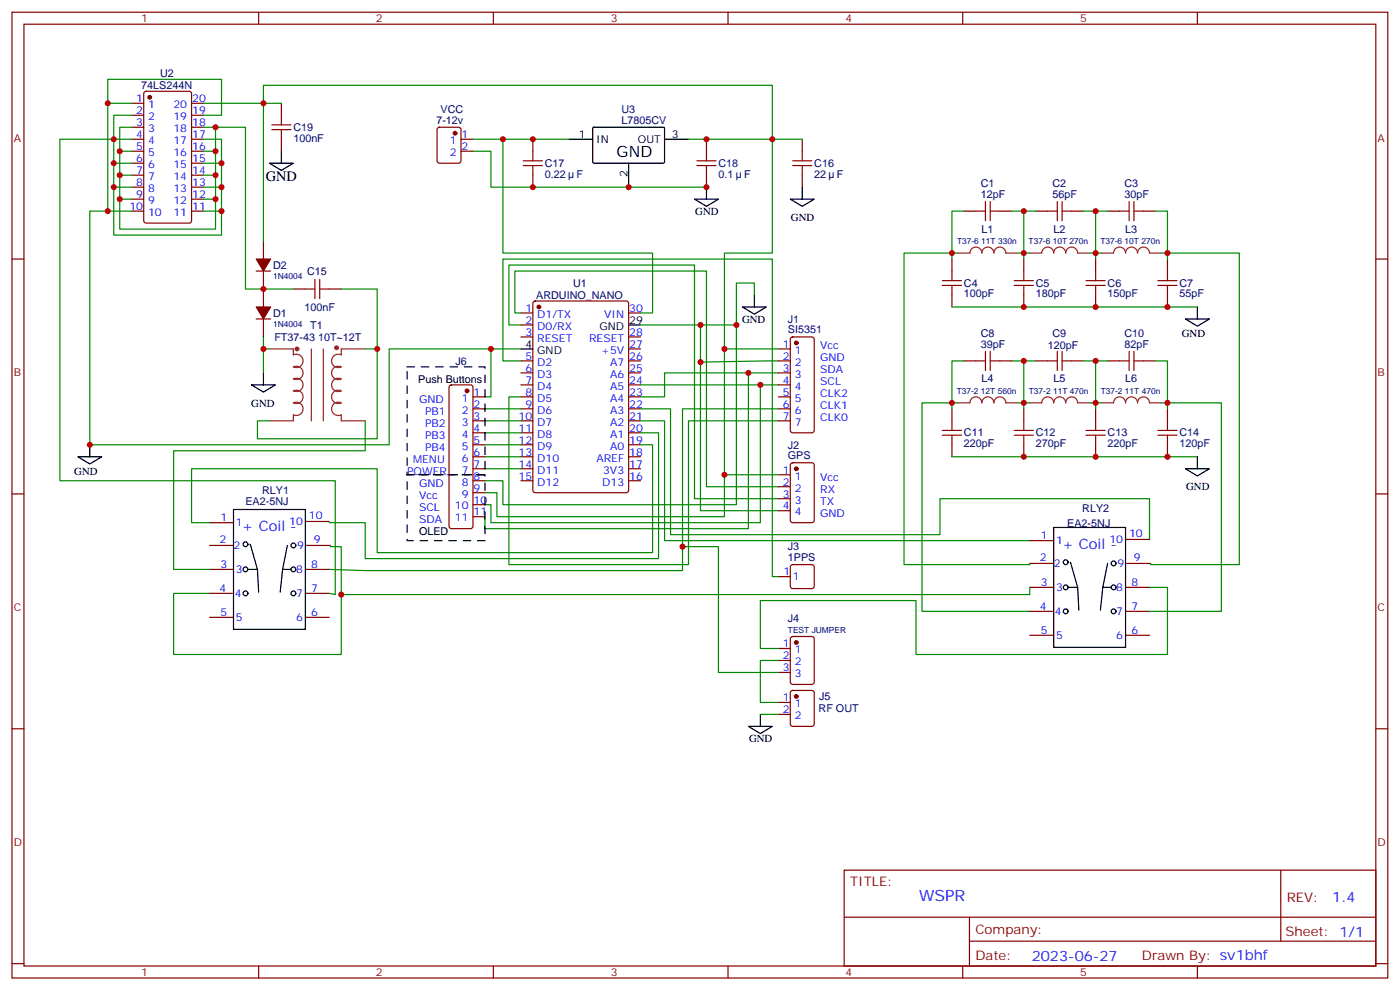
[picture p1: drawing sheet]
<svg xmlns="http://www.w3.org/2000/svg" width="412mm" height="291mm" viewBox="0 0 412 291" stroke-linecap="round" stroke-linejoin="round" font-family="sans-serif">
<g fill="none" stroke="#870000" stroke-width=".35">
<path d="M3.5 3.6h405.4v284.3h-405.4zM7.1 7.1h398.2v277.3h-398.2zM76.2 3.6v3.5M145.3 3.6v3.5M214.5 3.6v3.5M283.6 3.6v3.5M352.8 3.6v3.5M38.8 30.4h3.5M38.8 33.9h3.5M38.8 37.5h3.5M42.6 27.1l.4-.2h12.7l.7 .4v37.7l-.4 .6-13 .1-.6-.5-.1-37.6zM56.4 30.4h3.6"/>
<path d="M56.4 33.9h3.6M56.4 37.5h3.6M82.9 30.4v3.5M129 37.7l.5-.2h5.6l.7 .4v9.4l-.4 .7h-5.9l-.7-.4v-9.4zM38.8 41h3.5M38.8 44.5h3.5M38.8 48h3.5M38.8 51.6h3.5M38.8 55.1h3.5M38.8 58.6h3.5M56.4 41h3.6M56.4 44.5h3.6"/>
<path d="M56.4 48h3.6M56.4 51.6h3.6M56.4 55.1h3.6M56.4 58.6h3.6M82.9 41v3.5M135.8 41h3.5M135.8 44.5h3.5M157 41v3.5M157 51.6v3.5M208.1 41v3.5M208.1 51.6v3.5M236.4 41v3.5"/>
<path d="M236.4 51.6v3.5M3.5 76.3h3.6M38.8 62.2h3.5M56.4 62.2h3.6M75.5 79.8h4.2M77.6 71v5.3M77.6 79.8v10.6M280.5 76.3v3.5M284 62.2h3.5M294.6 62.2h3.5M301.6 76.3v3.5M305.2 62.2h3.5"/>
<path d="M315.7 62.2h3.6M322.8 76.3v3.5M326.3 62.2h3.5M336.9 62.2h3.5M344 76.3v3.5M405.3 76.3h3.6M75.5 93.9h4.2M77.6 93.9v5.3M86.4 85.1h3.6M97 85.1h3.5M153.5 92.1h3.5M153.5 95.7h3.5"/>
<path d="M153.5 99.2h3.5M157.2 88.8l.5-.2h26.8l.7 .4v55.4l-.5 .6-27 .1-.7-.5v-55.3zM185.2 92.1h3.5M185.2 99.2h3.5M233.1 99.4l.4-.2h5.7l.6 .4 .1 27.1-.2 .5-.5 .2h-5.7l-.5-.2-.2-.5v-26.8zM280.5 86.9v3.5M301.6 86.9v3.5M322.8 86.9v3.5M344 86.9v3.5M132.5 113.5l.5-.2h5.6l.5 .2 .2 .5v40.9l-.2 .5-.5 .2h-5.6l-.5-.2-.2-.5v-40.9zM139.3 116.8h3.6M153.5 106.3h3.5"/>
<path d="M153.5 109.8h3.5M153.5 113.3h3.5M153.5 116.8h3.5M185.2 106.3h3.5M185.2 109.8h3.5M185.2 113.3h3.5M185.2 116.8h3.5M185.2 102.7h3.5M229.3 106.3h3.5M229.3 109.8h3.5M229.3 113.3h3.5M229.3 116.8h3.5"/>
<path d="M229.3 102.7h3.5M284 106.3h3.5M294.6 106.3h3.5M305.2 106.3h3.5M315.7 106.3h3.6M326.3 106.3h3.5M336.9 106.3h3.5M139.3 120.4h3.6M139.3 123.9h3.6M139.3 127.4h3.6M139.3 131h3.6M139.3 134.5h3.6"/>
<path d="M139.3 138h3.6M153.5 120.4h3.5M153.5 123.9h3.5M153.5 127.4h3.5M153.5 131h3.5M153.5 134.5h3.5M153.5 138h3.5M185.2 120.4h3.5M185.2 123.9h3.5M185.2 127.4h3.5M185.2 131h3.5M185.2 134.5h3.5"/>
<path d="M185.2 138h3.5M229.3 120.4h3.5M229.3 123.9h3.5M229.3 139.8h3.5M233.1 136.4l.4-.2h5.7l.6 .5 .1 16.5-.5 .6-5.9 .1-.6-.5-.1-16.5zM280.5 120.4v3.5M280.5 131v3.5M301.6 120.4v3.5M301.6 131v3.5M322.8 120.4v3.5M322.8 131v3.5M344 120.4v3.5"/>
<path d="M344 131v3.5M3.5 145.4h3.6M61.7 153.9h7.1M90 153.5h7M139.3 141.5h3.6M139.3 145.1h3.6M139.3 148.6h3.6M139.3 152.1h3.6M153.5 141.5h3.5M185.2 141.5h3.5M229.3 143.3h3.5M229.3 146.8h3.5"/>
<path d="M229.3 150.4h3.5M303.4 159.2h7M331.6 158.8h7.1M405.3 145.4h3.6M61.4 174.7h7M61.7 160.6h7.1M61.7 167.6h7.1M90 167.6h7M90 174.7h7M90.3 160.6h7.1M229.3 169.8h3.5M233.1 166.4l.4-.2h5.7l.5 .2 .2 .5v5.7l-.2 .5-.5 .2h-5.7l-.5-.2-.2-.5v-5.7z"/>
<path d="M303 180h7.1M303.4 165.9h7M303.4 172.9h7M331.6 172.9h7.1M331.6 180h7.1M332 165.9h7M61.7 181.8h7.1M90 181.8h7M229.3 190.9h3.5M229.3 194.5h3.5M229.3 198h3.5M233.1 187.6l.4-.2h5.7l.6 .4 .1 13-.5 .7h-5.9l-.6-.5-.1-12.9z"/>
<path d="M303.4 187h7M331.6 187h7.1M3.5 214.6h3.6M229.3 206.8h3.5M229.3 210.3h3.5M233.1 203.5l.4-.2h5.7l.6 .4 .1 9.4-.5 .7-5.9 .1-.6-.5-.1-9.4zM405.3 214.6h3.6M248.7 256.2h156.6v28.2h-156.6zM377.3 256.2v20.9M248.7 270h156.5M285.6 277.1h119.6M285.6 270v14.1"/>
<path d="M3.5 283.7h3.6M76.2 284.4v3.5M145.3 284.4v3.5M214.5 284.4v3.5M283.6 284.4v3.5M352.8 284.4v3.5M405.3 283.7h3.6"/>
</g>
<g fill="#870000" stroke="#870000" stroke-width=".35">
<path d="M75.5 90.4h4.2l-2.1 3.5z"/>
<path d="M75.5 76.3h4.2l-2.1 3.5z"/>
<circle cx="158.7" cy="90.4" r=".53"/>
<circle cx="234.6" cy="138" r=".53"/>
<circle cx="234.6" cy="101" r=".53"/>
<circle cx="234.6" cy="189.2" r=".53"/>
<circle cx="134.1" cy="39.2" r=".53"/>
<circle cx="234.6" cy="205" r=".53"/>
<circle cx="44.1" cy="28.6" r=".53"/>
<circle cx="137.6" cy="115.1" r=".53"/>
</g>
<g fill="none" stroke="#000" stroke-width=".35">
<path d="M174.7 37.6l.3-.1h20.6l.2 .3-.1 10.1-.3 .1h-20.6l-.2-.3zM79.4 48h7l-3.5 2.2zM82.9 44.5v3.5M167.6 41h7M185.2 48v7.1M195.8 41h7M204.6 58.6h7.1l-3.6 2.1zM208.1 55.1v3.5M232.8 58.6h7.1l-3.5 2.1zM236.4 55.1v3.5M185.2 95.7h3.5M218.7 90.4h7.1l-3.6 2.1z"/>
<path d="M222.2 86.9v3.5M349.2 93.9h7.1l-3.5 2.1zM352.8 90.4v3.5M74.1 113.3h7l-3.5 2.1zM77.6 109.8v3.5M153.5 102.7h3.5M22.9 134.5h7.1l-3.5 2.1zM26.5 131v3.5M349.2 138h7.1l-3.5 2.1zM352.8 134.5v3.5M68.8 150h21.2v35.3h-21.2zM310.4 155.3h21.2v35.3h-21.2z"/>
<path d="M73.7 160.6v-.4l2.1 7.4h-2.8M75.8 167.6l.4 6.7M83.3 167.6l-.8 6.7M84.7 160.6l-1.4 7h2.4M315.4 165.9v-.4l2.1 7.4h-2.8M317.5 172.9l.4 6.7M324.9 172.9l-.7 6.7M326.3 165.9l-1.4 7h2.5M220.5 213.9h7l-3.5 2.1zM224 210.3v3.6"/>
<circle cx="72.3" cy="167.6" r=".71"/>
<circle cx="72.3" cy="160.2" r=".71"/>
<circle cx="72.3" cy="174.7" r=".71"/>
<circle cx="86.4" cy="174.7" r=".71"/>
<circle cx="86.4" cy="160.6" r=".71"/>
<circle cx="86.4" cy="167.6" r=".71"/>
<circle cx="314" cy="172.9" r=".71"/>
<circle cx="314" cy="180" r=".71"/>
<circle cx="314" cy="165.5" r=".71"/>
<circle cx="328.1" cy="165.9" r=".71"/>
<circle cx="328.1" cy="172.9" r=".71"/>
<circle cx="328.1" cy="180" r=".71"/>
</g>
<g fill="none" stroke="#008700" stroke-width=".35">
<path d="M31.7 30.4v-7h33.6v10.5h-5.3M38.8 37.5h-3.5v30h28.2v-8.9M38.8 33.9h-5.3v21.2h5.3M38.8 30.4h-7.1v31.8h7.1M60 37.5h3.5v21.1h-3.5M60 30.4h22.9M63.5 37.5h8.8v47.6h14.1M33.5 48h5.3M35.3 44.5h3.5M35.3 51.6h3.5M35.3 58.6h3.5M38.8 41h-21.2v100.5h81.2v33.5l-1.8-.3"/>
<path d="M60 41h5.3v28.2h-31.8v-14.1M60 44.5h3.5M60 51.6h3.5M60 48h5.3M60 55.1h5.3M139.3 44.5h5.3v10.6h63.5M139.3 41h28.3M148.2 41v33.5h44.1v17.6h-3.6M202.8 41h24.7v33.5h-14.1v28.2M236.4 41h-8.9v-15.9h-149.9v45.9M31.7 62.2h-5.2v68.8h88.2v-28.3h29.9M60 62.2h5.3"/>
<path d="M282.2 74.5h-15.9v91.7h37.1v-.3M284 62.2h-3.5v14.1M298.1 62.2h7.1M299.9 74.5h3.5M301.6 62.2v14.1M319.3 62.2h7M321 74.5h3.6M322.8 62.2v14.1M340.4 62.2h3.6v14.1M342.2 74.5h22.9v91.7h-26.1v-.3M77.6 99.2v10.6M100.5 85.1h10.6v17.6h-3.5"/>
<path d="M153.5 92.1h-1.8v-12.3h56.4v63.5h21.2M153.5 95.7h-3.6v-17.7h54.7v68.8h24.7M188.7 95.7h17.7v54.7h22.9M206.4 95.7h10.6v52.9h-68.8v-7.1h-5.3M222.2 86.9v-3.6h-5.2v12.4M280.5 90.4h72.3M77.6 102.7h1.8M111.1 102.7v26.5h-35.3v-5.3h3.6M153.5 116.8h-3.6v49.4h52.9v-42.3h26.5M153.5 102.7h-8.9v14.1h-1.7M153.5 106.3h-5.3v-30h79.3v93.5h1.8M188.7 113.3h40.6"/>
<path d="M220.5 109.8v45.8h-77.6v-3.5M224 113.3v40.6h-79.4v-5.3h-1.7M229.3 106.3l-22.9 .3M229.3 109.8h-33.5v7h-7.1M229.3 102.7h-15.9v37.1h15.9M282.2 118.6h-10.6v61.4h31.4M284 106.3h-3.5v14.1M298.1 106.3h7.1M299.9 118.6h3.5M301.6 106.3v14.1M319.3 106.3h7M321 118.6h3.6"/>
<path d="M322.8 106.3v14.1M340.4 106.3h3.6v14.1M342.2 118.6h17.6v61.4h-21.1M107.6 123.9v8.8h-56.4v34.9h10.5M142.9 120.4h10.6M142.9 123.9h10.6M142.9 127.4h10.6M142.9 131h10.6M142.9 134.5h10.6M142.9 138h10.6M188.7 120.4h8.9v37h79.3v-10.6h61.8v12M188.7 123.9h7.1v35.3h107.6"/>
<path d="M188.7 127.4h5.3v37.1h-86.4v-10.6h-10.6M188.7 131h3.6v31.7h-81.2v-24.7h-54.7v15.9h5.3M213.4 139.8v12.3h-67v-7h-3.5M229.3 120.4h-28.2v47.6h-93.5l-10.6-.4M280.5 134.5h72.3M97.4 160.6v.3h3.1v31.8h-49.3v-18h10.2M201.1 160.9h10.6v37.1h17.6M303.4 172.9v2.1h-202.9M338.7 172.9h5.3v19.8h-74.1v-15.9h-45.9v14.1h5.3M229.3 194.5h-5.3v12.3h5.3M224 210.3h5.3"/>
</g>
<path d="M282.2 74.5h3.6a1.76 1.76 0 0 1 1.7-1.8 1.76 1.76 0 0 1 1.8 1.8 1.76 1.76 0 0 1 1.7-1.8 1.76 1.76 0 0 1 1.8 1.8 1.76 1.76 0 0 1 1.8-1.8 1.76 1.76 0 0 1 1.7 1.8h3.6M303.4 74.5h3.5a1.76 1.76 0 0 1 1.8-1.8 1.76 1.76 0 0 1 1.7 1.8 1.76 1.76 0 0 1 1.8-1.8 1.76 1.76 0 0 1 1.8 1.8 1.76 1.76 0 0 1 1.7-1.8 1.76 1.76 0 0 1 1.8 1.8h3.5M324.6 74.5h3.5a1.76 1.76 0 0 1 1.7-1.8 1.76 1.76 0 0 1 1.8 1.8 1.76 1.76 0 0 1 1.8-1.8 1.76 1.76 0 0 1 1.7 1.8 1.76 1.76 0 0 1 1.8-1.8 1.76 1.76 0 0 1 1.8 1.8h3.5M79.4 102.7h7v1.8a1.97 1.97 0 0 1 2.9 1.8 1.97 1.97 0 0 1-2.9 1.7 1.97 1.97 0 0 1 2.9 1.8 1.97 1.97 0 0 1-2.9 1.7 1.97 1.97 0 0 1 2.9 1.8 1.97 1.97 0 0 1-2.9 1.8 1.97 1.97 0 0 1 2.9 1.7 1.97 1.97 0 0 1-2.9 1.8 1.97 1.97 0 0 1 2.9 1.8 1.97 1.97 0 0 1-2.9 1.7v1.8h-7M91.7 102.7v21.2M95.2 102.7v21.2M107.6 102.7h-7.1v1.8a1.97 1.97 0 0 0-2.8 1.8 1.97 1.97 0 0 0 2.8 1.7 1.97 1.97 0 0 0-2.8 1.8 1.97 1.97 0 0 0 2.8 1.7 1.97 1.97 0 0 0-2.8 1.8 1.97 1.97 0 0 0 2.8 1.8 1.97 1.97 0 0 0-2.8 1.7 1.97 1.97 0 0 0 2.8 1.8 1.97 1.97 0 0 0-2.8 1.8 1.97 1.97 0 0 0 2.8 1.7v1.8h7.1M282.2 118.6h3.6a1.76 1.76 0 0 1 1.7-1.8 1.76 1.76 0 0 1 1.8 1.8 1.76 1.76 0 0 1 1.7-1.8 1.76 1.76 0 0 1 1.8 1.8 1.76 1.76 0 0 1 1.8-1.8 1.76 1.76 0 0 1 1.7 1.8h3.6M303.4 118.6h3.5a1.76 1.76 0 0 1 1.8-1.8 1.76 1.76 0 0 1 1.7 1.8 1.76 1.76 0 0 1 1.8-1.8 1.76 1.76 0 0 1 1.8 1.8 1.76 1.76 0 0 1 1.7-1.8 1.76 1.76 0 0 1 1.8 1.8h3.5M324.6 118.6h3.5a1.76 1.76 0 0 1 1.7-1.8 1.76 1.76 0 0 1 1.8 1.8 1.76 1.76 0 0 1 1.8-1.8 1.76 1.76 0 0 1 1.7 1.8 1.76 1.76 0 0 1 1.8-1.8 1.76 1.76 0 0 1 1.8 1.8h3.5" fill="none" stroke="#8c2424" stroke-width=".35"/>
<g fill="none" stroke="#8c2424" stroke-width=".71">
<circle cx="87.5" cy="102.7" r=".35"/>
<circle cx="99.1" cy="102.4" r=".35"/>
</g>
<g fill="none" stroke="#a10000" stroke-width=".35">
<path d="M80.1 38.2h5.6M80.1 36.8h5.6M82.9 33.9v2.9M82.9 38.2v2.8M154.2 48.8h5.6M154.2 47.3h5.6M157 44.5v2.8M157 48.8v2.8M205.3 48.8h5.7M205.3 47.3h5.7M208.1 44.5v2.8M208.1 48.8v2.8"/>
<path d="M233.5 48.8h5.7M233.5 47.3h5.7M236.4 44.5v2.8M236.4 48.8v2.8M290.3 59.3v5.7M291.7 59.3v5.7M311.5 59.3v5.7M312.9 59.3v5.7M332.7 59.3v5.7M334.1 59.3v5.7M280.5 79.8v2.8M287.5 62.2h2.8"/>
<path d="M291.7 62.2h2.9M301.6 79.8v2.8M308.7 62.2h2.8M312.9 62.2h2.8M322.8 79.8v2.8M329.8 62.2h2.9M334.1 62.2h2.8M344 79.8v2.8M90 85.1h2.8M92.8 82.3v5.6M94.2 82.3v5.6M94.2 85.1h2.8"/>
<path d="M277.6 84h5.7M277.6 82.6h5.7M280.5 84v2.9M298.8 84h5.6M298.8 82.6h5.6M301.6 84v2.9M320 84h5.6M320 82.6h5.6M322.8 84v2.9M341.1 84h5.7M341.1 82.6h5.7M344 84v2.9"/>
<path d="M287.5 106.3h2.8M290.3 103.4v5.7M291.7 103.4v5.7M291.7 106.3h2.9M308.7 106.3h2.8M311.5 103.4v5.7M312.9 103.4v5.7M312.9 106.3h2.8M329.8 106.3h2.9M332.7 103.4v5.7M334.1 103.4v5.7M334.1 106.3h2.8"/>
<path d="M277.6 128.1h5.7M277.6 126.7h5.7M280.5 123.9v2.8M280.5 128.1v2.9M298.8 128.1h5.6M298.8 126.7h5.6M301.6 123.9v2.8M301.6 128.1v2.9M320 128.1h5.6M320 126.7h5.6M322.8 123.9v2.8M322.8 128.1v2.9"/>
<path d="M341.1 128.1h5.7M341.1 126.7h5.7M344 123.9v2.8M344 128.1v2.9"/>
</g>
<path d="M119.9 108h23v31.8h-23zM119.9 139.8h23v19.4h-23z" fill="none" stroke="#000" stroke-width=".35" stroke-dasharray="2.1 2.1"/>
<g fill="#c00">
<circle cx="206.4" cy="95.7" r=".88"/>
<circle cx="220.5" cy="109.8" r=".88"/>
<circle cx="224" cy="113.3" r=".88"/>
<circle cx="144.6" cy="102.7" r=".88"/>
<circle cx="280.5" cy="74.5" r=".88"/>
<circle cx="301.6" cy="74.5" r=".88"/>
<circle cx="301.6" cy="62.2" r=".88"/>
<circle cx="322.8" cy="74.5" r=".88"/>
<circle cx="322.8" cy="62.2" r=".88"/>
<circle cx="344" cy="74.5" r=".88"/>
<circle cx="301.6" cy="90.4" r=".88"/>
<circle cx="322.8" cy="90.4" r=".88"/>
<circle cx="280.5" cy="118.6" r=".88"/>
<circle cx="344" cy="118.6" r=".88"/>
<circle cx="301.6" cy="118.6" r=".88"/>
<circle cx="322.8" cy="118.6" r=".88"/>
<circle cx="301.6" cy="106.3" r=".88"/>
<circle cx="322.8" cy="106.3" r=".88"/>
<circle cx="301.6" cy="134.5" r=".88"/>
<circle cx="322.8" cy="134.5" r=".88"/>
<circle cx="111.1" cy="102.7" r=".88"/>
<circle cx="77.6" cy="85.1" r=".88"/>
<circle cx="77.6" cy="102.7" r=".88"/>
<circle cx="344" cy="90.4" r=".88"/>
<circle cx="344" cy="134.5" r=".88"/>
<circle cx="157" cy="41" r=".88"/>
<circle cx="63.5" cy="44.5" r=".88"/>
<circle cx="63.5" cy="51.6" r=".88"/>
<circle cx="63.5" cy="58.6" r=".88"/>
<circle cx="35.3" cy="44.5" r=".88"/>
<circle cx="35.3" cy="51.6" r=".88"/>
<circle cx="35.3" cy="58.6" r=".88"/>
<circle cx="33.5" cy="41" r=".88"/>
<circle cx="33.5" cy="48" r=".88"/>
<circle cx="33.5" cy="55.1" r=".88"/>
<circle cx="65.3" cy="48" r=".88"/>
<circle cx="65.3" cy="55.1" r=".88"/>
<circle cx="65.3" cy="62.2" r=".88"/>
<circle cx="31.8" cy="30.4" r=".88"/>
<circle cx="63.5" cy="37.5" r=".88"/>
<circle cx="31.8" cy="62.2" r=".88"/>
<circle cx="206.4" cy="106.6" r=".88"/>
<circle cx="201.1" cy="160.9" r=".88"/>
<circle cx="26.5" cy="131" r=".88"/>
<circle cx="100.5" cy="175" r=".88"/>
<circle cx="208.1" cy="55.1" r=".88"/>
<circle cx="157" cy="55.1" r=".88"/>
<circle cx="217" cy="95.7" r=".88"/>
<circle cx="213.4" cy="102.7" r=".88"/>
<circle cx="208.1" cy="41" r=".88"/>
<circle cx="213.4" cy="139.8" r=".88"/>
<circle cx="227.5" cy="41" r=".88"/>
<circle cx="148.2" cy="41" r=".88"/>
<circle cx="185.2" cy="55.1" r=".88"/>
<circle cx="77.6" cy="30.4" r=".88"/>
</g>
<text font-size="4.6" x="181.7" y="46.3">GND</text>
<text font-size="4.6" fill="#00f" x="270.8" y="265.2">WSPR</text>
<text font-size="4.2" x="78.3" y="53.3">GND</text>
<g font-size="4.2" fill="#00f">
<text x="71.3" y="156.4">+ Coil -</text>
<text x="312.9" y="161.6">+ Coil -</text>
<text x="392.5" y="265.4">1.4</text>
<text x="304" y="282.8">2023-06-27</text>
</g>
<g font-size="3.9" fill="#800">
<text x="250.5" y="260.8">TITLE:</text>
<text x="379.1" y="265.4">REV:</text>
<text x="287.4" y="275">Company:</text>
<text x="378.7" y="275.6">Sheet: 1/1</text>
<text x="287.4" y="282.6">Date:</text>
<text x="336.4" y="282.7">Drawn By: sv1bhf</text>
</g>
<g font-size="3.2" fill="#800">
<text x="41.6" y="6.6">1</text>
<text x="110.8" y="6.6">2</text>
<text x="179.9" y="6.6">3</text>
<text x="249.1" y="6.6">4</text>
<text x="318.2" y="6.6">5</text>
<text x="4.1" y="41.7">A</text>
<text x="405.9" y="41.7">A</text>
<text x="4.1" y="110.8">B</text>
<text x="405.9" y="110.8">B</text>
<text x="4.1" y="180">C</text>
<text x="405.9" y="180">C</text>
<text x="4.1" y="249.1">D</text>
<text x="405.9" y="249.1">D</text>
<text x="41.6" y="287.4">1</text>
<text x="110.8" y="287.4">2</text>
<text x="179.9" y="287.4">3</text>
<text x="249.1" y="287.4">4</text>
<text x="318.2" y="287.4">5</text>
</g>
<g font-size="3.2" fill="#000080">
<text x="47.2" y="22.7">U2</text>
<text x="41.6" y="26.3">74LS244N</text>
<text x="129.8" y="33.2">VCC</text>
<text x="183.1" y="33.2">U3</text>
<text x="86.4" y="41.7">100nF</text>
<text x="86.4" y="38.5">C19</text>
<text x="128.6" y="36.4">7-12v</text>
<text x="183.1" y="36.4">L7805CV</text>
<text x="160.5" y="52.3">0.22</text>
<text x="160.5" y="49.1">C17</text>
<text x="169.9" y="52.3">F</text>
<text x="211.7" y="52.3">0.1</text>
<text x="211.7" y="49.1">C18</text>
<text x="219.3" y="52.3">F</text>
<text x="239.9" y="52.3">22</text>
<text x="239.9" y="49.1">C16</text>
<text x="246.6" y="52.3">F</text>
<text x="288.9" y="58.3">12pF</text>
<text x="288.9" y="55.1">C1</text>
<text x="310.1" y="58.3">56pF</text>
<text x="310.1" y="55.1">C2</text>
<text x="331.3" y="58.3">30pF</text>
<text x="331.3" y="55.1">C3</text>
<text x="289.2" y="68.5">L1</text>
<text x="310.4" y="68.5">L2</text>
<text x="331.5" y="68.5">L3</text>
<text x="80.4" y="79.1">D2</text>
<text x="90.5" y="81">C15</text>
<text x="158" y="88">ARDUINO_NANO</text>
<text x="168.9" y="84.5">U1</text>
<text x="284" y="87.6">100pF</text>
<text x="284" y="84.4">C4</text>
<text x="305.2" y="87.6">180pF</text>
<text x="305.2" y="84.4">C5</text>
<text x="326.3" y="87.6">150pF</text>
<text x="326.3" y="84.4">C6</text>
<text x="347.5" y="87.6">55pF</text>
<text x="347.5" y="84.4">C7</text>
<text x="80.4" y="93.2">D1</text>
<text x="89.7" y="91.6">100nF</text>
<text x="232.1" y="95.1">J1</text>
<text x="80.8" y="100.4">FT37-43 10T~12T</text>
<text x="91.4" y="96.8">T1</text>
<text x="232.1" y="98">SI5351</text>
<text x="288.9" y="99.2">C8</text>
<text x="310.1" y="99.2">C9</text>
<text x="331.3" y="99.2">C10</text>
<text x="134.2" y="107.4">J6</text>
<text x="288.9" y="102.4">39pF</text>
<text x="308.7" y="102.7">120pF</text>
<text x="331.3" y="102.4">82pF</text>
<text x="289.2" y="112.6">L4</text>
<text x="310.4" y="112.6">L5</text>
<text x="331.5" y="112.6">L6</text>
<text x="284" y="131.7">220pF</text>
<text x="284" y="128.5">C11</text>
<text x="305.2" y="131.7">270pF</text>
<text x="305.2" y="128.5">C12</text>
<text x="326.3" y="131.7">220pF</text>
<text x="326.3" y="128.5">C13</text>
<text x="347.5" y="131.7">120pF</text>
<text x="347.5" y="128.5">C14</text>
<text x="232.1" y="135.1">GPS</text>
<text x="232.1" y="132.1">J2</text>
<text x="72.3" y="148.6">EA2-5NJ</text>
<text x="77.2" y="145.4">RLY1</text>
<text x="314.4" y="155">EA2-5NJ</text>
<text x="318.9" y="150.7">RLY2</text>
<text x="232.1" y="162">J3</text>
<text x="232.1" y="165.2">1PPS</text>
<text x="232.1" y="183.2">J4</text>
<text x="241.2" y="209.6">RF OUT</text>
<text x="241.3" y="206.2">J5</text>
</g>
<g font-size="3.2" fill="#00f">
<text x="40.1" y="30.1">1</text>
<text x="40.1" y="33.6">2</text>
<text x="43.6" y="31.8">1</text>
<text x="43.6" y="35.3">2</text>
<text x="51.1" y="35.3">19</text>
<text x="51.1" y="31.8">20</text>
<text x="56.6" y="33.6">19</text>
<text x="56.6" y="30.1">20</text>
<text x="40.1" y="37.1">3</text>
<text x="40.1" y="40.6">4</text>
<text x="43.6" y="38.9">3</text>
<text x="51.1" y="38.9">18</text>
<text x="56.6" y="40.6">17</text>
<text x="56.6" y="37.1">18</text>
<text x="136" y="40.6">1</text>
<text x="40.1" y="44.2">5</text>
<text x="40.1" y="47.7">6</text>
<text x="43.6" y="42.4">4</text>
<text x="43.6" y="45.9">5</text>
<text x="51.1" y="45.9">16</text>
<text x="51.1" y="42.4">17</text>
<text x="56.6" y="47.7">15</text>
<text x="56.6" y="44.2">16</text>
<text x="132.5" y="42.4">1</text>
<text x="132.5" y="45.9">2</text>
<text x="136" y="44.2">2</text>
<text x="40.1" y="51.2">7</text>
<text x="43.6" y="49.5">6</text>
<text x="43.6" y="53">7</text>
<text x="51.1" y="53">14</text>
<text x="51.1" y="49.5">15</text>
<text x="56.6" y="51.2">14</text>
<text x="40.1" y="54.8">8</text>
<text x="40.1" y="58.3">9</text>
<text x="43.6" y="56.5">8</text>
<text x="51.1" y="56.5">13</text>
<text x="56.6" y="58.3">12</text>
<text x="56.6" y="54.8">13</text>
<text x="38.1" y="61.8">10</text>
<text x="43.6" y="60">9</text>
<text x="43.6" y="63.6">10</text>
<text x="51.1" y="63.6">11</text>
<text x="51.1" y="60">12</text>
<text x="56.6" y="61.8">11</text>
<text x="154.8" y="91.8">1</text>
<text x="154.8" y="95.3">2</text>
<text x="158.3" y="93.6">D1/TX</text>
<text x="178" y="93.6">VIN</text>
<text x="185.4" y="91.8">30</text>
<text x="154.8" y="98.8">3</text>
<text x="158.3" y="97.1">D0/RX</text>
<text x="158.3" y="100.6">RESET</text>
<text x="173.6" y="100.6">RESET</text>
<text x="185.4" y="98.8">28</text>
<text x="154.8" y="105.9">5</text>
<text x="158.3" y="107.7">D2</text>
<text x="177.1" y="104.1">+5V</text>
<text x="179.7" y="107.7">A7</text>
<text x="185.4" y="105.9">26</text>
<text x="185.4" y="102.4">27</text>
<text x="230.6" y="102.4">1</text>
<text x="230.6" y="105.9">2</text>
<text x="234.1" y="104.1">1</text>
<text x="234.1" y="107.7">2</text>
<text x="241.7" y="102.7">Vcc</text>
<text x="241.7" y="106.3">GND</text>
<text x="154.8" y="109.4">6</text>
<text x="154.8" y="113">7</text>
<text x="158.3" y="111.2">D3</text>
<text x="179.7" y="111.2">A6</text>
<text x="185.4" y="113">24</text>
<text x="185.4" y="109.4">25</text>
<text x="230.6" y="109.4">3</text>
<text x="230.6" y="113">4</text>
<text x="234.1" y="111.2">3</text>
<text x="241.7" y="109.8">SDA</text>
<text x="241.7" y="113.3">SCL</text>
<text x="123.5" y="118.6">GND</text>
<text x="136" y="118.3">1</text>
<text x="139.5" y="116.5">1</text>
<text x="154.8" y="116.5">8</text>
<text x="158.3" y="114.7">D4</text>
<text x="158.3" y="118.3">D5</text>
<text x="179.7" y="118.3">A4</text>
<text x="179.7" y="114.7">A5</text>
<text x="185.4" y="116.5">23</text>
<text x="230.6" y="116.5">5</text>
<text x="234.1" y="114.7">4</text>
<text x="234.1" y="118.3">5</text>
<text x="241.7" y="116.8">CLK2</text>
<text x="125.2" y="125.7">PB2</text>
<text x="125.2" y="122.1">PB1</text>
<text x="136" y="121.8">2</text>
<text x="136" y="125.3">3</text>
<text x="139.5" y="120">2</text>
<text x="139.5" y="123.5">3</text>
<text x="152.8" y="123.5">10</text>
<text x="154.8" y="120">9</text>
<text x="158.3" y="121.8">D6</text>
<text x="158.3" y="125.3">D7</text>
<text x="179.7" y="125.3">A2</text>
<text x="179.7" y="121.8">A3</text>
<text x="185.4" y="123.5">21</text>
<text x="185.4" y="120">22</text>
<text x="230.6" y="120">6</text>
<text x="230.6" y="123.5">7</text>
<text x="234.1" y="121.8">6</text>
<text x="234.1" y="125.3">7</text>
<text x="241.7" y="120.4">CLK1</text>
<text x="241.7" y="123.9">CLK0</text>
<text x="125.2" y="129.2">PB3</text>
<text x="136" y="128.8">4</text>
<text x="139.5" y="127.1">4</text>
<text x="139.5" y="130.6">5</text>
<text x="152.8" y="127.1">11</text>
<text x="152.8" y="130.6">12</text>
<text x="158.3" y="128.8">D8</text>
<text x="179.7" y="128.8">A1</text>
<text x="185.4" y="130.6">19</text>
<text x="185.4" y="127.1">20</text>
<text x="121.7" y="136.2">MENU</text>
<text x="125.2" y="132.7">PB4</text>
<text x="136" y="132.4">5</text>
<text x="136" y="135.9">6</text>
<text x="139.5" y="134.1">6</text>
<text x="139.5" y="137.7">7</text>
<text x="152.8" y="134.1">13</text>
<text x="152.8" y="137.7">14</text>
<text x="158.3" y="132.4">D9</text>
<text x="158.3" y="135.9">D10</text>
<text x="175.7" y="135.9">AREF</text>
<text x="179.7" y="132.4">A0</text>
<text x="185.4" y="137.7">17</text>
<text x="185.4" y="134.1">18</text>
<text x="119.9" y="139.8">POWER</text>
<text x="123.5" y="143.3">GND</text>
<text x="136" y="139.4">7</text>
<text x="136" y="142.9">8</text>
<text x="139.5" y="141.2">8</text>
<text x="152.8" y="141.2">15</text>
<text x="158.3" y="139.4">D11</text>
<text x="158.3" y="142.9">D12</text>
<text x="177.4" y="142.9">D13</text>
<text x="177.7" y="139.4">3V3</text>
<text x="185.4" y="141.2">16</text>
<text x="230.6" y="139.4">1</text>
<text x="230.6" y="142.9">2</text>
<text x="234.1" y="141.2">1</text>
<text x="241.7" y="141.5">Vcc</text>
<text x="123.5" y="146.8">Vcc</text>
<text x="136" y="146.5">9</text>
<text x="139.5" y="144.7">9</text>
<text x="139.5" y="148.2">10</text>
<text x="230.6" y="146.5">3</text>
<text x="234.1" y="144.7">2</text>
<text x="234.1" y="148.2">3</text>
<text x="241.7" y="148.6">TX</text>
<text x="241.7" y="145.1">RX</text>
<text x="65" y="153.5">1</text>
<text x="69.5" y="154.9">1</text>
<text x="85.2" y="154.6">10</text>
<text x="91" y="152.8">10</text>
<text x="123.5" y="150.4">SCL</text>
<text x="123.5" y="153.9">SDA</text>
<text x="134" y="150">10</text>
<text x="134" y="153.5">11</text>
<text x="139.5" y="151.8">11</text>
<text x="230.6" y="150">4</text>
<text x="234.1" y="151.8">4</text>
<text x="241.7" y="152.1">GND</text>
<text x="64.7" y="159.9">2</text>
<text x="68.8" y="161.6">2</text>
<text x="87.6" y="161.6">9</text>
<text x="92.4" y="159.9">9</text>
<text x="306.7" y="158.8">1</text>
<text x="311.1" y="160.2">1</text>
<text x="326.9" y="159.9">10</text>
<text x="332.7" y="158.1">10</text>
<text x="65" y="167.3">3</text>
<text x="91.7" y="167.3">8</text>
<text x="306.3" y="165.2">2</text>
<text x="310.4" y="166.9">2</text>
<text x="329.2" y="166.9">9</text>
<text x="334.1" y="165.2">9</text>
<text x="69.5" y="168.7">3</text>
<text x="87.2" y="168.7">8</text>
<text x="230.8" y="169.4">1</text>
<text x="233.5" y="170.8">1</text>
<text x="306.7" y="172.6">3</text>
<text x="311.1" y="174">3</text>
<text x="328.9" y="174">8</text>
<text x="333.4" y="172.6">8</text>
<text x="64.7" y="174.3">4</text>
<text x="69.1" y="175.8">4</text>
<text x="87.2" y="175.8">7</text>
<text x="91.7" y="174.3">7</text>
<text x="306.3" y="179.6">4</text>
<text x="333.4" y="179.6">7</text>
<text x="65" y="181.4">5</text>
<text x="69.5" y="182.8">5</text>
<text x="87.2" y="182.8">6</text>
<text x="91.7" y="181.4">6</text>
<text x="310.8" y="181">4</text>
<text x="328.9" y="181">7</text>
<text x="230.6" y="190.6">1</text>
<text x="306.7" y="186.7">5</text>
<text x="311.1" y="188.1">5</text>
<text x="328.9" y="188.1">6</text>
<text x="333.4" y="186.7">6</text>
<text x="230.6" y="194.1">2</text>
<text x="230.6" y="197.6">3</text>
<text x="234.1" y="192.3">1</text>
<text x="234.1" y="195.9">2</text>
<text x="234.1" y="199.4">3</text>
<text x="230.6" y="206.4">1</text>
<text x="230.6" y="210">2</text>
<text x="234.1" y="208.2">1</text>
<text x="234.1" y="211.7">2</text>
</g>
<g font-size="3.2">
<text x="170.5" y="40.6">1</text>
<text x="197.9" y="40.6">3</text>
<text x="175.7" y="42.1">IN</text>
<text x="188" y="42.1">OUT</text>
<text x="184.9" y="52.2" transform="rotate(-90 184.9 52.2)">2</text>
<text x="204.8" y="63.2">GND</text>
<text x="233" y="64.9">GND</text>
<text x="185.4" y="95.3">29</text>
<text x="218.6" y="95">GND</text>
<text x="176.6" y="97.1">GND</text>
<text x="348.2" y="99.2">GND</text>
<text x="154.8" y="102.4">4</text>
<text x="158.3" y="104.1">GND</text>
<text x="123.2" y="112.7">Push Buttons</text>
<text x="74" y="119.7">GND</text>
<text x="21.9" y="139.8">GND</text>
<text x="349.5" y="144.3">GND</text>
<text x="123.5" y="157.4">OLED</text>
<text x="220.7" y="218.4">GND</text>
</g>
<g font-size="2.5" fill="#000080">
<text x="282" y="71.9">T37-6 11T 330n</text>
<text x="303" y="71.9">T37-6 10T 270n</text>
<text x="324.2" y="71.9">T37-6 10T 270n</text>
<text x="80.4" y="82.3">1N4004</text>
<text x="80.4" y="96.4">1N4004</text>
<text x="281.9" y="116">T37-2 12T 560n</text>
<text x="303.1" y="116">T37-2 11T 470n</text>
<text x="324.3" y="116">T37-2 11T 470n</text>
<text x="232.1" y="186.3">TEST JUMPER</text>
</g>
</svg>
